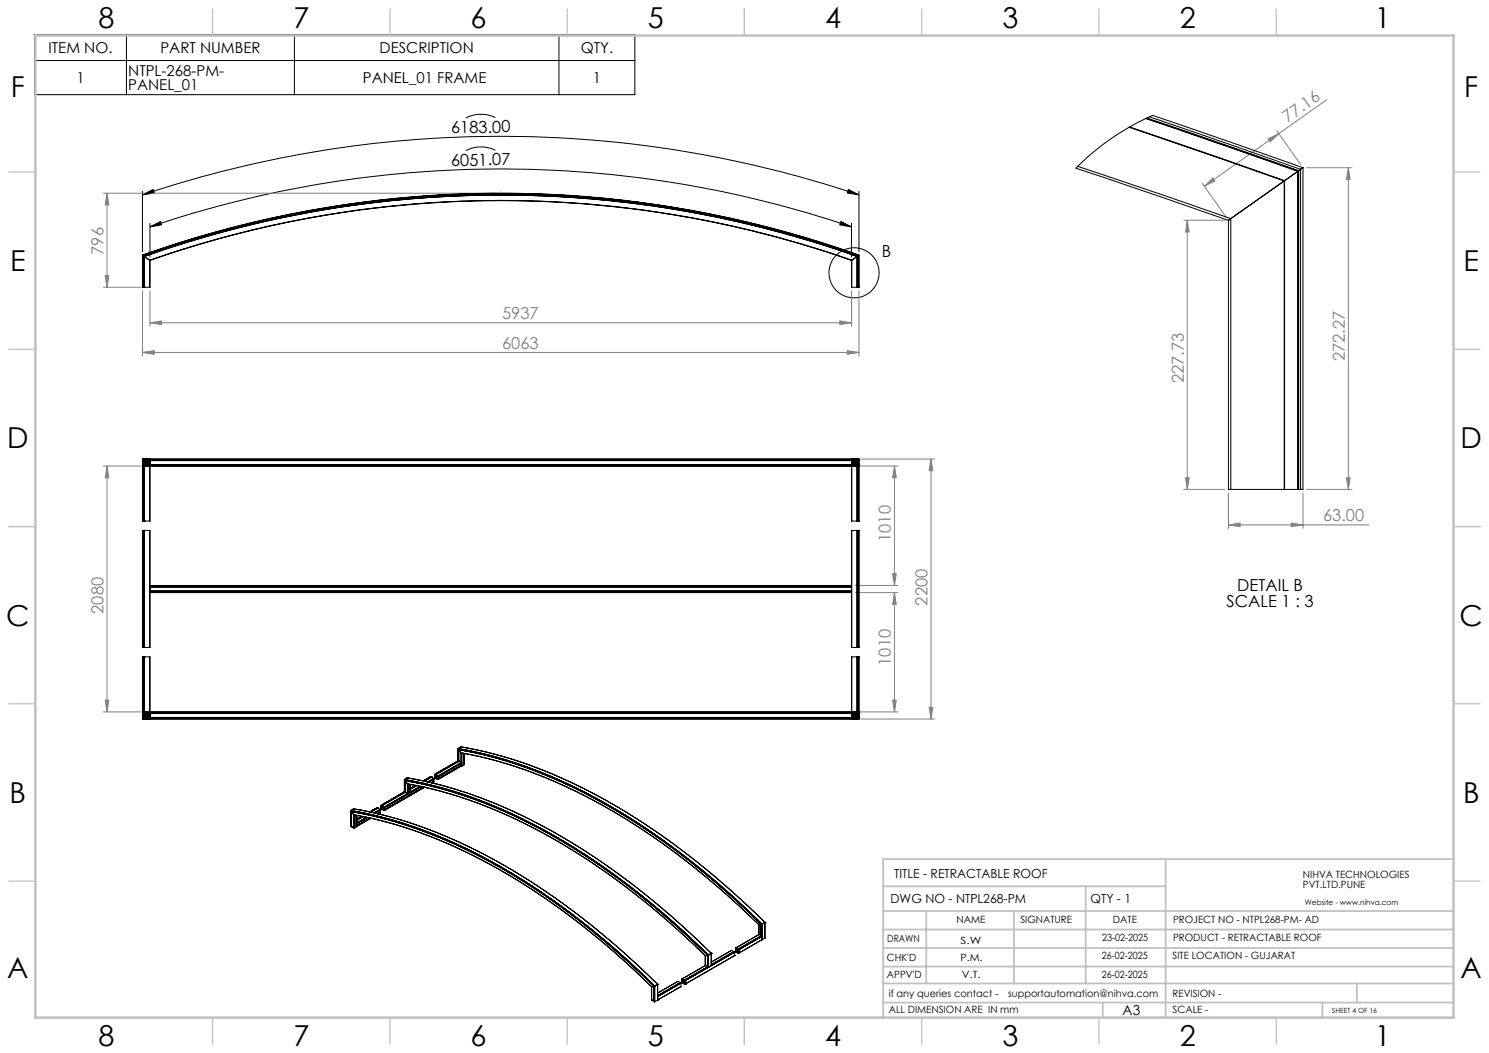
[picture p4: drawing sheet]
<svg xmlns="http://www.w3.org/2000/svg" width="420mm" height="297mm" viewBox="0 0 420 297" stroke-linecap="round" stroke-linejoin="round" font-family="sans-serif">
<g fill="none" stroke="#000" stroke-width=".28">
<path d="M9.8 9.8h169.3v16.9h-169.3zM9.8 17.1h169.3M35.7 9.8v16.9M83 9.8v16.9M157.7 9.8v16.9M139.7 33.2a9.3 9.3 0 0 0-8.3 .1M40.2 54v17M40.2 55l3-1.6 .3 1zM40.2 55a317.5 317.5 0 0 1 202.1 0M139.7 42.4a9.3 9.3 0 0 0-8.3 .1M239.3 53.4l3 1.6-3.3-.6zM242.3 54v17"/>
<path d="M42.3 63v9.5M42.3 64l3-1.5 .3 .9zM42.3 64a307.8 307.8 0 0 1 197.9 0M237.2 62.5l3 1.5-3.3-.6zM240.2 63v9.5"/>
<circle cx="240.9" cy="76.9" r="7.1"/>
</g>
<g fill="none" stroke="#808080" stroke-width=".28">
<path d="M357.7 39.2l3-1.5-2.4 2.3zM360.1 36.9l6.8 9.6M360.7 37.7l-21 14.8M374.3 28.1l-13.6 9.6M29.2 54.5h111M30.2 54.5l.5 3.3h-1zM30.2 54.5v26.5M339.1 51.7l6.8 9.6M339.7 52.5l2.4-2.3 .6 .8zM368.5 47.3h12.8M380.3 47.3l.5 3.3h-1zM380.3 47.3v90.7"/>
<path d="M29.7 77.7h1l-.5 3.3zM333.9 62.1h11.6M334.9 62.1l.5 3.3h-1zM334.9 62.1v75.9M29.2 81h10.5M40.2 99.4l3.3-.5v1zM40.2 82.1v18.3M40.2 99.4h202.1M42.3 91l3.3-.5v1zM42.3 82.1v9.9M42.3 91h197.9M236.9 90.5l3.3 .5-3.3 .5z"/>
<path d="M239 98.9l3.3 .5-3.3 .5zM240.2 82.1v9.9M242.3 82.1v18.3M29.2 131.4h10.5M30.2 131.4l.5 3.4h-1zM30.2 131.4v69.4M241.3 131.4h12M242.7 129.5h20.9M252.3 131.4l.5 3.4h-1zM252.3 131.4v33.7M262.6 129.5l.5 3.2h-1zM262.6 129.5v73.3"/>
<path d="M333.9 138h11.6M334.4 134.8h1l-.5 3.2zM346.5 139.1v9.9M367.5 139.1v9.9M368.5 138h12.8M379.8 134.8h1l-.5 3.2zM346.5 148.1l3.3-.6v1.1zM346.5 148.1h39.6M364.2 147.5l3.3 .6-3.3 .5zM241.3 165.1h12M241.3 167.1h12M251.8 161.8h1l-.5 3.3z"/>
<path d="M252.3 167.1l.5 3.3h-1zM252.3 167.1v33.7M29.7 197.5h1l-.5 3.3zM251.8 197.5h1l-.5 3.3zM262.1 199.5h1l-.5 3.3zM29.2 200.8h10.5M241.3 200.8h12M242.7 202.8h20.9"/>
</g>
<path d="M141.3 53.9v.6M40.2 72a301.1 301.1 0 0 1 202.1 0M42.3 73.4a298.7 298.7 0 0 1 197.9 0" fill="none" stroke="#c0c0c0" stroke-width=".28"/>
<g fill="none" stroke="#c0c0c0" stroke-width=".35">
<path d="M60 2.5v7.5M110 2.5v7.5M160 2.5v7.5M210 2.5v7.5M260 2.5v7.5M310 2.5v7.5M360 2.5v7.5M2.5 48.5h7.5M410 48.5h7.5M2.5 98.5h7.5M410 98.5h7.5M2.5 148.5h7.5"/>
<path d="M410 148.5h7.5M2.5 198.5h7.5M410 198.5h7.5M2.5 248.5h7.5M410 248.5h7.5M60 287v7.5M110 287v7.5M160 287v7.5M210 287v7.5M260 287v7.5M310 287v7.5M360 287v7.5"/>
</g>
<g fill="none" stroke="#c0c0c0" stroke-width=".5">
<path d="M249.1 257h160.9M249.1 250h79.7M261.3 257v20.4M286 257v20.4M306.2 250v27.4M328.8 242.3v44.7M410 242.3h-160.9v44.7M249.1 272.6h160.9M249.1 267.4h160.9M249.1 262.2h160.9M249.1 277.4h160.9M382.7 277.4v5.4"/>
<path d="M249.1 282.8h160.9M311 282.8v4.2M373 282.8v4.2"/>
</g>
<path d="M10 10h400v277h-400z" fill="none" stroke="#c0c0c0" stroke-width=".7"/>
<g fill="#000">
<path d="M239.3 53.4l3 1.6-3.3-.6zM40.2 55l3-1.6 .3 1z"/>
<path d="M237.2 62.5l3 1.5-3.3-.6zM42.3 64l3-1.5 .3 .9z"/>
</g>
<g fill="#808080">
<path d="M30.2 54.5l.5 3.3h-1zM29.7 77.7h1l-.5 3.3z"/>
<path d="M239 98.9l3.3 .5-3.3 .5zM40.2 99.4l3.3-.5v1z"/>
<path d="M346.5 148.1l3.3-.6v1.1zM364.2 147.5l3.3 .6-3.3 .5z"/>
<path d="M339.7 52.5l2.4-2.3 .6 .8zM357.7 39.2l3-1.5-2.4 2.3z"/>
<path d="M334.4 134.8h1l-.5 3.2zM334.9 62.1l.5 3.3h-1z"/>
<path d="M379.8 134.8h1l-.5 3.2zM380.3 47.3l.5 3.3h-1z"/>
<path d="M252.3 131.4l.5 3.4h-1zM251.8 161.8h1l-.5 3.3zM252.3 167.1l.5 3.3h-1zM251.8 197.5h1l-.5 3.3zM30.2 131.4l.5 3.4h-1zM29.7 197.5h1l-.5 3.3zM262.6 129.5l.5 3.2h-1zM262.1 199.5h1l-.5 3.3z"/>
<path d="M42.3 91l3.3-.5v1zM236.9 90.5l3.3 .5-3.3 .5z"/>
</g>
<g fill="none" stroke="#000" stroke-width=".28">
<path d="M318.5 35.9l43.7 15.1 .1-.1M318.6 35.8l43.7 15.1M323.2 33.4l42.9 14.9M323.3 33.4l42.9 14.8M323.5 33.3l42.8 14.9M324.2 32.9l42.7 14.9M304 46.9l43.2 14.8M362.2 51v87M362.2 51l-15 10.7M362.3 50.9l-.1 .1M362.3 50.9v87.1M366.1 48.3l-3.7 2.6"/>
<path d="M366.1 48.3v89.7M366.2 48.2l-.1 .1M366.2 48.2v89.8M366.3 48.2h-.1M366.3 48.2v89.8M366.9 47.8v90.2M366.9 47.8l-.6 .4M367.5 47.3a1072.1 1072.1 0 0 0-42.5-14.7l-6.1 3.1-5.8 3.6-5.3 4.1-4.3 4 43 14.8M367.5 47.3v90.7h-.6M367.5 47.3l-.6 .5M40.2 72l.1 9M40.2 72h.1"/>
<path d="M40.2 72a301.1 301.1 0 0 1 202.1 0M40.3 72a301.3 301.3 0 0 1 201.9 0M40.3 72v9M40.3 72h.1M40.3 72v.1M40.3 72.1h.1M40.3 72.1a300.9 300.9 0 0 1 201.8 0M40.3 72a301 301 0 0 1 201.9 0M40.3 72.1l.4 .2M40.7 72.3v.1M40.7 72.4a300.3 300.3 0 0 1 201.1 0M40.7 72.3v8.7"/>
<path d="M40.7 72.4l1.5 1M42.2 73.4h.1M42.2 73.4a298.5 298.5 0 0 1 198 0M42.2 73.4v7.6M42.3 73.4l-.1 7.6M42.3 73.4a298.7 298.7 0 0 1 197.9 0M240.2 73.4v7.6M240.2 73.4h.1M241.8 72.3v8.7M241.8 72.4l-1.6 1M242.1 72.1h.1M242.1 72.1l-.3 .2"/>
<path d="M242.2 72v9M242.2 72h.1M242.3 72l-.1 9M242.3 72h-.1M346.5 62.1v75.9h.7M347.2 61.7l-.7 .4M347.2 61.7l-.7 .5M347.2 61.7v76.3M40.3 81h1.9M40.3 81h.1M40.7 81h.1M240.2 81h2"/>
<path d="M241.8 81h.1M242.1 81h.1M40.2 131.4h.1M40.3 131.4h.1M40.3 131h.1M40.3 129.5h.1M40.3 129.9h.1M40.3 130.2v.1M40.3 130.6h1.9M40.3 130.3h1.9M40.3 129.5v.4M40.3 130.3v.3"/>
<path d="M40.3 131v16M40.3 129.5h.4M40.3 129.9h.4M40.3 130.2h1.9M40.3 129.9v.3M40.3 130.7h.1M40.3 130.2h.1M40.3 130.7v16.3M40.3 130.7h.4M40.3 130.2h.4M40.3 130.7v.3M40.7 131.4h.1"/>
<path d="M40.7 129.5h.1M40.7 131.4v15.6M40.7 131.4h1.5M40.7 130.2h.1M40.7 130.7h.1M40.7 129.5v.7M40.7 130.7v.7M40.8 129.5h.1M40.8 129.9h.1M40.8 130h.1M40.8 130.2h.1M40.8 130.9h1.4"/>
<path d="M40.8 130.7h.1M40.8 131h.1M40.8 131.4h.1M40.8 129.5v.4M40.8 130v.2M40.8 130.7v.2M40.8 131v.4M40.8 129.5h1.4M40.8 130.7h1.4M40.8 131.4h1.4M40.8 130h1.4M40.8 129.9h1.2"/>
<path d="M40.8 130.2h1.4M40.8 131h1.2M41 129.9h.1M41 130h.1M41 131h.1M41 130.9h.1M41 129.9v.1M42 130.9l.2 .4M42.2 129.6h.1M42.2 131.3h.1M42.2 130h.1M42.2 129.6l-.2 .4"/>
<path d="M42.2 131.3v.1M42.2 129.5h.1M42.2 130.2h.1M42.2 130.3v.4l-1.9-.1M42.2 130.2v.1M42.2 130.7h.1M42.2 131.4h.1M42.2 129.5v.1M42.2 130v.2M42.2 130.7v.2M42.2 131.2h198M42.2 129.9h198"/>
<path d="M42.2 131.1h198M42.2 129.7h198M42.2 129.5h-2l.1 17.5M42.2 131.4h198M42.2 129.5h198M42.2 131.4v15.6M42.3 131l-.2 .1 .2 .1M42.3 129.7h-.2l.2 .2M42.3 129.5h197.9M42.3 131.2h197.9M42.3 129.9h197.9M42.3 131h197.9"/>
<path d="M42.3 129.7h197.9M42.3 131.2l-.1 15.8M42.3 129.5v.2M42.3 129.9v1.1M240.2 131.4h-198M240.2 131.4h.1M240.2 131.2v15.8M240.2 129.5v.2M240.2 129.9v1.1M240.2 129.7h.2l-.1 .2M240.2 131l.1 .1M240.2 129.5h.1"/>
<path d="M240.2 129.5h2.1l-.1 17.5M240.2 131.4v15.6M240.2 131.4h1.6M240.3 129.9h-.1M240.3 131.2h-.1M240.3 131.1h.1l-.1 .1M240.3 130.6h1.9M240.3 131.4h.1M240.3 130.7v.2h1.4M240.3 130.7h.1M240.3 129.5v.1M240.3 129.5h.1"/>
<path d="M240.3 130.2h.1M240.3 130.3h1.9M240.3 130.3v.3M240.3 129.5h1.4M240.3 130.7h1.4M240.3 131.4h1.4M240.3 130.2h1.4M240.3 131.3v.1M240.3 129.6l.2 .4M240.3 129.6h.1M240.3 131.3h.1M240.3 130.9h1.4"/>
<path d="M240.5 130h.1M240.5 130.9h.1M240.5 130.9l-.2 .4M240.5 131h1.2M241.4 129.9h.1M241.4 130.9h.1M241.4 131h.1M241.4 129.9v.1M241.4 130.9v.1M241.7 130h-1.4v.2M241.7 130h.1M241.7 129.5h.1"/>
<path d="M241.7 131.4h.1M241.7 130.7h.1M241.7 130.2h.1M241.7 129.9h.1M241.7 131h.1M241.7 129.5v.4M241.7 130v.2M241.7 130.7v.2M241.7 131v.4M241.7 129.9h-1.2M241.7 130.7l.1 16.3M241.7 129.5h.5"/>
<path d="M241.7 130.7h.4M241.7 129.9h.5M241.7 130.2h.4M241.8 129.5h.1M241.8 131.4h.1M241.8 129.5l-.1 .7M242.1 129.5h.1M242.1 131.4h.1M242.1 130.7h.1M242.1 130.2h.1M242.1 130.7v16.3M242.1 130.7l.1 .3"/>
<path d="M242.2 129.5h.1M242.2 130.2v.1M242.2 131.4h.1M242.2 130.2l-1.9 .1M242.2 130.3v.3M242.2 129.9h.1M242.2 131h.1M242.2 129.5v.4M242.2 131v.4M242.2 131.4v15.6M242.2 129.9l-.1 .3M242.3 131.4h-.1"/>
<path d="M347.2 138h15M362.2 138h.1M362.3 138h3.8M366.1 138h.1M366.2 138h.1M366.3 138h.6M40.3 149.6v33M40.3 149.6h1.9M40.3 147h1.9M40.3 149.6h.1M40.3 147h.1M40.7 149.6h.1"/>
<path d="M40.7 147h.1M40.7 149.6v33M42.2 149.6v33M240.2 149.6v33M240.2 149.6h2M240.2 147h2M241.8 149.6h.1M241.8 147h.1M241.8 149.6v33M242.1 149.6h.1M242.1 147h.1M242.1 149.6v33"/>
<path d="M242.2 149.6v33M42.3 166.7h197.9M42.3 165.5h197.9M42.3 165.4h197.9M42.3 166.9h197.9M42.3 165.2h.1M42.3 167.1h197.9M42.3 165.2h197.9M42.3 165.1h197.9M42.3 165.6h197.9M42.3 165.3h197.9M40.3 185.3v15.5"/>
<path d="M40.3 182.6h1.9M40.3 185.3h1.9M40.3 182.6h.1M40.3 185.3h.1M40.3 185.3v16.2M40.7 182.6h.1M40.7 185.3h.1M40.7 185.3v15.6M42.2 185.3l.1 15.5M42.2 185.3v15.5M240.2 185.3v15.5M240.2 182.6h2"/>
<path d="M240.2 185.3h2M241.8 182.6h.1M241.8 185.3h.1M241.8 185.3l-.1 16.2M242.1 182.6h.1M242.1 185.3h.1M242.1 185.3v16.2M242.2 185.3v15.5M40.3 200.8l-.1 1.9 2 .1M40.3 200.8h.1M40.3 202.3h.1M40.3 202.7h.1"/>
<path d="M40.3 200.9h.1M40.3 201.3h.1M40.3 201.6h.1M40.3 202h1.9M40.3 201.6h1.9M40.3 200.9v.4M40.3 201.6v.4M40.3 202.3v.4M40.3 202.3h.4M40.3 201.3v.2M40.3 202.1h.1M40.3 202.8h.1"/>
<path d="M40.3 200.8v.1M40.3 201.5h.1M40.3 202.7v.1M40.3 201.5h.4M40.3 202.1h.4M40.3 202.1v.2M40.7 202.8h.1M40.7 202.7h.1M40.7 200.8v.1M40.7 200.8h.1M40.7 200.9h.1M40.7 202.7v.1"/>
<path d="M40.7 200.8h1.5M40.7 202.1h.1M40.7 201.5h.1M40.7 202.7h-.4M40.7 200.9v.6M40.7 202.1v.6M40.8 200.9h.1M40.8 201.2l.1 .1M40.8 201.3h.1M40.8 201.5h.1M40.8 202.1v.2h1.4v-.2M40.8 202.1h.1"/>
<path d="M40.8 202.3h.1M40.8 202.7h.1M40.8 200.9h1.4M40.8 201.5h1.4M40.8 202.1h1.4M40.8 201.3h1.4M40.8 201.2h1.2M40.8 202.7h1.4M40.8 202.3h1.2M40.8 200.9v.3M40.8 201.3v.2M40.8 202.3v.4"/>
<path d="M41 201.3h.1M41 202.3h.1M42 202.3l.2 .3M42.2 201h.1M42.2 202.6h.1M42.2 201.3h.1M42.2 201l-.2 .3M42.2 202.6v.1M42.2 200.9h.1M42.2 201.5h.1M42.2 201.6v.4h-1.9M42.2 201.6h.1"/>
<path d="M42.2 202.1h.1M42.2 202.7h.1M42.2 201.3v.2M42.2 201.2h198M42.2 202.4h198M42.2 201.1h198M42.2 202.5h198M42.2 200.8l.1 .1M42.2 202.8h198M42.2 200.8h.1M42.3 202.3l-.2 .1 .2 .2M42.3 202.7l-.1 .1"/>
<path d="M42.3 201l-.2 .1 .2 .2M42.3 202.7h197.9M42.3 200.9h197.9M42.3 200.8h197.9M42.3 201.3h197.9M42.3 202.3h197.9M42.3 201h197.9M42.3 202.6h197.9M42.3 200.9v.1M42.3 201.3v1M42.3 202.6v.1M114.1 219.9v3.4"/>
<path d="M114.1 220h.1M114.1 219.8v.1M114.1 219.9l5.3 1 7 1.8 9.4 3.2 8.7 3.7 7.2 3.6 5.6 3.1 9.6 6 11.2 8 10.2 8.4 11.5 10.7M114.1 219.8l2.2 .5a139 139 0 0 1 50.7 22l7.9 5.6 9.5 7.4 7 6.1 8.4 7.9M114.1 219.9v3.5M114.1 220h.2M114.3 220v.2M114.3 220l4.4 .8 6.1 1.5 5.5 1.7 5.5 2 8.7 3.7 4.8 2.3 8 4.4 12 7.6 9.6 7 10.9 9.1 9.9 9.3M114.4 220v.1M114.9 219.4h.1M114.9 219.4l2.3 .4a139.2 139.2 0 0 1 50.5 22l8.8 6.2 8.7 6.9 7 6 8.4 8M114.9 219.4l-.8 .4"/>
<path d="M114.9 219.4l4.9 .9 5.9 1.5 9.6 3.1 9.7 4 11.3 5.8 10.6 6.5 10.5 7.4 12.5 10.3 10.7 10M121.5 219.1l-2.1 1.2M121.5 219.1v.2M121.5 219.1h.1M121.5 219.1l-2 1.2M121.7 219.2h.1M121.7 219.2l-2 1.1M121.7 219.2l.6 .4M122.3 219.7h.1M122.3 219.7l.1 .1M122.3 219.6l-1.6 .9M122.4 219.6h.1"/>
<path d="M122.4 219.7l-1.6 .9 1.5-.9M122.4 219.8l-1.4 .8M122.4 219.6v.1M122.4 219.8v.5M122.4 219.7h-.1M122.4 219.6l-1.7 1M122.6 218.4v1M122.6 218.5h.1M122.6 218.6h.1M122.6 219.2h.1M122.6 219.4h.1M122.6 218.4h.1"/>
<path d="M122.6 219.2l.1 .2M122.6 218.6l.1 .2M122.7 218.4h.1M122.7 218.8h.1M122.7 219.1h.1M122.7 219.4h.1M122.7 219h.1M122.7 218.8l.8 .5M122.7 218.4l-.1 .2M122.7 218.8v.2M122.7 218.8l.1 .1M122.7 219.1l-.1 .1"/>
<path d="M122.7 219l.7 .5M122.8 219.1l-.2 .1M122.8 218.9l-.1 .1M122.8 218.9h.1M122.8 218.6h.1M122.8 218.5v.1M122.8 218.5h.1M122.8 219.5h.1M122.8 219.1v.1M122.8 219.2l-.2 .2M122.8 219.3l-.1 .1M122.8 218.5l.7 .4"/>
<path d="M122.8 219.5l.7 .4M122.8 218.5l-.2 .1M122.8 218.7l-.1 .1M122.9 219.2l.5 .4M122.9 219.2h.1M122.9 219.3h.1M122.9 219.3l.1 .1M122.9 218.6h.1M122.9 218.8l.1-.1zM122.9 218.8h.1M122.9 218.9h.1M122.9 218.6l-.1 .3"/>
<path d="M122.9 219.2l-.1 .3M122.9 219.5l.5 .3M122.9 218.6l.5 .3M122.9 218.9l.5 .3M123 219.4h.1M123 219.2l-.1 .1M123.2 218.8h-.3M123.2 218.8l-.3 .1M123.2 219.4l-.3 .1M123.4 219.6l.1 .2M123.4 219.6h.1M123.4 219.1l.1 .1"/>
<path d="M123.4 219.1h.1M123.4 219.8h.1M123.4 219.5h.1M123.4 219h.1M123.4 218.9h.1M123.4 219.2h.1M123.4 219v.1M123.5 218.9v.1M123.5 219h.1M123.5 219v.1M123.5 219.1h.1M123.5 219.7h.1"/>
<path d="M123.5 219.7v.1M123.5 218.9l-.1 .1M123.5 219.8v.1M123.5 219.1v.6M123.5 219.8h.1M129.2 211.1v3.7M129.2 211.2h.1M129.2 211.1v.1M129.2 211.2l2.3 .4a139.2 139.2 0 0 1 50.6 22l7.9 5.6 8.7 6.8 6.3 5.3 9.9 9.3M129.2 211.1l9.2 2 10.9 3.4 10.4 4.3 5.6 2.8 6.4 3.5 9.6 5.9 10.4 7.3 5.5 4.4 7 5.9 10.7 10M129.2 214.6v.1M129.2 214.7h.1"/>
<path d="M129.2 214.6l-6.5 3.8M129.2 214.6l-6.6 3.8M129.2 211.2h.3M129.3 211.2v3.6M129.3 211.2h.2M129.4 211.5h.1M129.4 211.5l8.4 1.7 5.4 1.5 5.5 1.9 9.4 3.8 12 6 11.9 7.4 11.1 8 11.7 9.6 9.9 9.3M129.4 211.5l4.5 .8 6.2 1.5 10.9 3.6 9.5 4.1 12 6.3 10.3 6.5 7.2 5.1 5.5 4.2 9.3 7.8 9.9 9.3M129.4 214.7h.1M129.4 211.2v3.5M129.4 214.7l-6.6 3.8M129.4 211.5l.6 .8"/>
<path d="M129.4 214.7l.6 .4M129.4 211.4l9.1 2M129.4 211.4h.1M129.4 211.4l9.9 2.2 10.9 3.5 10.3 4.4 11.2 5.8 11.1 7 11.9 8.7 10.9 9.1 9.1 8.6M129.4 211.4v.1M129.4 211.2l.1 .3 .2-.2M129.5 211.2l5.8 1.2 6.2 1.6 8.6 2.9 5.6 2.2 6.4 3 10.4 5.5 9.6 6 6.3 4.5 6.4 4.7 9.4 7.8 10.7 10.1M129.5 211.3v.1M130 210.7h.1M130 210.7l4.6 .8 6.1 1.5 11 3.7 10.4 4.5 11.2 5.9 11.2 7.1 10.3 7.5 10.2 8.5 10.8 10M130 215.3h.1M130 216h.1"/>
<path d="M130 210.7l-.8 .4M130 210.7l9.3 2 9.6 2.9 6 2.3 6 2.7 12 6.3 11.4 7.1 10.4 7.6 11.8 9.9 9.3 8.7M130 212.3l.1 .1M130 212.3l9.9 2.3 10.1 3.2 10.2 4.3 7.1 3.6 5.6 3.1 11.8 7.6 9.4 6.9 10.1 8.4 9.9 9.1M130 215.1l-6.5 3.9M130 215.3l-6.5 3.8M130 216l-6.5 3.8M130 215.1l-6.5 3.8M130 216l-6.5 3.7M130 212.3v2.8M130.1 212.4l9.9 2.2 8.8 2.8 10.5 4.3 5.2 2.6 6.8 3.6 6 3.6 6 3.9 10.4 7.6 9.6 7.9 10.8 9.9M130.1 216.1h.1"/>
<path d="M130.1 215.2h.1M130.1 215.2l-6.6 3.9M130.1 215.9l-6.6 3.8M130.1 216.1l-6.6 3.8M130.1 212.4v3.7M130.2 216h.1M130.2 212.4v3.6M130.2 216l-.1 .1M130.3 212.4v3.6M130.7 215.7h.1M130.7 215.6h.1M130.7 212.5v3.2"/>
<path d="M130.7 215.7l-.4 .3M130.8 215.6h.1M130.8 212.5v3.1M130.9 215.6h-.1M130.9 212.5l-.1 3.1M130.9 212.5v3.1M138.5 213.4l8.6 2.6 8.7 3.4 8.7 4 11.2 6.3 10.3 6.8 8.7 6.5 10.9 9.1 9.1 8.6M240.2 200.9v.1M240.2 201.3v1M240.2 202.6v.1M240.2 201l.2 .1-.1 .1M240.2 202.7v.1"/>
<path d="M240.2 202.3l.1 .1M240.2 201.2v.1M240.2 200.8h.1M240.2 200.8v.1M240.2 200.8h1.6M240.3 201.2l-.1 .1M240.3 202.5l-.1 .1M240.3 202.4h.1l-.1 .1M240.3 200.9h.1M240.3 200.9v.1M240.3 201.6h1.9M240.3 202h1.9"/>
<path d="M240.3 202.7h.1M240.3 202.1h.1M240.3 202.2v.1M240.3 201.5h.1M240.3 201.6v.4M240.3 202.1v.1M240.3 200.9h1.4M240.3 201.5h1.4M240.3 202.1h1.4M240.3 202.7h1.4M240.3 201l.2 .3M240.3 202.6v.1"/>
<path d="M240.3 201h.1M240.3 202.6h.1M240.3 202.3h1.4M240.5 202.3h.1M240.5 202.3l-.2 .3M240.5 201.3h.1M240.5 202.3h1.2M241.4 201.3h.1M241.4 202.3h.1M241.7 201.3h-1.4v.2M241.7 201.5h.1M241.7 201.3h.1"/>
<path d="M241.7 201.2v.1M241.7 200.9h.1M241.7 202.7h.1M241.7 202.3h.1M241.7 202.1h.1M241.7 200.9v.3M241.7 201.3v.2M241.7 202.1v.2M241.7 202.3v.4M241.7 201.2l-1.2 .1M241.7 202.1l.1 .7M241.7 201.5h.4"/>
<path d="M241.7 202.1h.4M241.7 202.3h.5M241.8 200.8h.1M241.8 200.8v.1M241.8 202.7h.1M241.8 202.8h.1M242.1 201.5h.1M242.1 200.8l.1 .1M242.1 200.8h.1M242.1 202.8h.1M242.1 202.1h.1M242.1 202.7h.1"/>
<path d="M242.1 202.7v.1M242.1 200.9h.1M242.1 202.1l.1 .2M242.2 200.9h.1M242.2 201.6h.1M242.2 202.7h.1M242.2 201.6v.4M242.2 200.8h.1M242.2 201.3h.1M242.2 200.8l.1 2h-2.1M242.2 202.3h.1M242.2 200.9v.4"/>
<path d="M242.2 202.3v.4M242.2 201.3l-.1 .2M242.2 202.7h-.5M98.9 228.6l.1 4.5M99 228.7h.1M99 228.6v.1M99 233.1h.1M99 228.7l4.5 .8 7 1.7 10.2 3.5 11.1 4.8 10.4 5.6 10.4 6.5 11.1 8.1 10.2 8.4 10.7 10M99 228.6l6.1 1.2 6.1 1.6 9.5 3.2 9.5 4.1 11.2 5.8 11.2 7.1 11.2 8 10.2 8.5 10.7 10M99 228.7l3.8 .7 7.7 1.9 9.4 3.1 11.9 5.1 10.4 5.6 11.2 7.1 11.1 8.1 8.6 7.1 11.5 10.7M99 228.7v4.4M99 228.7h.2"/>
<path d="M99.1 228.9h.1M99.1 233.2h.1M99.1 228.9l2.3 .4a140.2 140.2 0 0 1 51.1 22.5l9.6 6.8 7.8 6.3 7.7 6.8 6.8 6.5M99.1 228.9l8.4 1.8 5.4 1.5 5.5 1.8 9.4 3.9 5.6 2.6 7.2 3.9 11.2 6.8 10.3 7.4 7 5.6 5.5 4.7 9.8 9.3M99.1 228.9l.7 .9M99.1 233.2l.7 .4M99.1 233h-.1M99.2 228.9l5.3 1 5.4 1.4 5.4 1.6 5.5 2 6.3 2.6 6.4 3 10.3 5.7 12 7.8 9.4 7.1 10.1 8.5 9.2 8.6M99.2 228.9l9.9 2.2 10.1 3.2 11 4.7 11.2 5.8 11.2 7 11.1 8 11.6 9.8 9.2 8.6M99.2 228.7l-.1 4.5M99.3 228.7v.2M99.4 228.8l-.2 .1"/>
<path d="M99.7 228.1l8.6 1.8 11.1 3.5 5.9 2.3 6.8 3.1 10.6 5.5 9.8 6.1 11.2 8.1 11.8 9.8 10 9.3M99.7 228.1l6.9 1.4 5.4 1.5 9.5 3.1 11.1 4.9 9.6 5.1 12 7.5 10.4 7.6 10.2 8.4 10.7 10M99.7 228.1l-.7 .5M99.8 233.6h.1M99.8 229.8a133.7 133.7 0 0 1 49.1 20.4l6.4 4.2 10.2 7.6 8.5 7.1 9.8 9.2M99.8 229.8h.1M99.8 229.8v3.8M99.8 229.8l10.7 2.5 8.1 2.6 9.7 3.9 6 2.9 6 3.2 5.3 3.1 6.7 4.4 11.2 8.1 11.8 9.8 8.5 8M99.9 233.4l.1 .1M99.9 229.9l-.1 3.7M100 229.9v3.6M100.5 233.2h.1"/>
<path d="M100.5 229.9v3.3M100.5 233.2l-.5 .3M100.5 233.1h.1M100.6 230v3.1M100.6 233.1h.1M100.6 233v.1M100.6 232.2h.1M100.6 232.9h.1M102.1 230.3l-1.5 .8M102.2 230.3l-1.6 .9 1.6-.9M102.4 230.3l-1.8 1M103.4 230.5l-2.8 1.6 2.8-1.6"/>
<path d="M103.5 230.6l-2.9 1.6M103.5 230.5l-2.9 1.7M103.6 230.6l-3 1.7M103.7 230.6l-3.1 1.7M104.4 230.7l-3.8 2.2M104.5 230.7l-3.9 2.2M104.6 230.8l-4 2.3M106.4 227.8h.1M106.4 227.8l-2.1 1.2M106.4 227.9v.1M106.4 227.9l-2 1.1M106.6 227.9h.1"/>
<path d="M106.6 227.9l-2 1.2M106.6 227.9l.6 .4M107.2 228.5h.1M107.2 229.1h.1M107.2 228.3h.1M107.2 229.1v.1M107.2 229.1l-.7 .4M107.2 228.3l-1.7 1M107.2 228.5l-1.4 .8M107.2 228.4h.1M107.2 229.3l-.4 .2M107.2 228.4l-1.5 .9"/>
<path d="M107.2 228.3v.1M107.2 228.5v.6M107.2 229.2v.1M107.2 228.3l-1.6 1M107.2 229.2l-.6 .3M107.2 229.3l-.5 .2M107.5 228.1h.1M107.5 227.2v.9M107.5 227.2h.1M107.5 227.4h.1M107.5 227.5h.1M107.5 227.8h.1"/>
<path d="M107.5 227.9h.1M107.5 227.5l.2 .1M107.5 227.8l.2 .1M107.5 227.7l.8 .5M107.5 227.6l.8 .4M107.6 227.9h-.1M107.7 228.2h.1M107.7 227.6h.1M107.7 227.3h.1M107.7 228.2l.7 .4M107.7 227.9h.1M107.7 227.6l-.2 .1"/>
<path d="M107.7 228l-.2 .1M107.7 227.3v.3M107.7 227.9v.3M107.7 227.3l.6 .3M107.7 227.3l-.2 .1M107.7 227.4l-.2 .1M107.7 228h.1M107.7 228.1h.1M107.7 227.5h.1M107.7 227.9l.6 .3M107.7 227.9v.1M107.7 228.1v.1"/>
<path d="M107.7 228l.1 .1M107.7 228.2l.6 .4M107.7 227.5l.1 .1M107.7 227.6l.6 .4M107.8 228.1h.1M107.8 227.6h.1M107.8 227.6l.2-.1-.3 .1M107.9 227.4l-.2 .1M107.9 228l-.1 .1M108 228l-.2 .1M108 227.5l-.2 .1M108 228.1l-.3 .1"/>
<path d="M108.2 228.3l.1 .2M108.2 228.3h.1M108.2 227.8h.1M108.2 227.8l.1 .1M108.3 228.3h.1M108.3 228.2h.1M108.3 228.6h.1M108.3 228h.1M108.3 227.7h.1M108.3 227.6v.1M108.3 227.9v.4M108.3 227.7l-.1 .1"/>
<path d="M108.3 227.6l.1 .1M108.3 227.8l.1 .1M108.3 228.5h.1M108.3 228.2l-.1 .1M108.3 228.5v.1M108.4 227.7l-.1 .1M108.4 228.4l-.1 .1M108.4 227.8l10.3-6-10.4 6M108.4 227.7h.1M108.4 227.9v.5M108.4 228.5v.1M114.1 223.3v.1"/>
<path d="M114.1 223.3l-6.6 3.9M114.1 223.4h.1M114.1 223.4l-6.6 3.8M114.1 223.3h.2l-6.8 3.9M114.3 220.2h.1M114.3 223.5h.1M114.3 220.2l4.5 .8 6.2 1.6 10.9 3.6 9.5 4.1 11.9 6.3 11.2 7 10.3 7.5 6.2 5 5.4 4.7 9.2 8.6M114.3 220.2l5.3 1 6.1 1.6 11 3.7 8.7 3.8 11.9 6.2 11.2 7.1 11.1 8.1 9.3 7.8 10.7 9.9M114.3 220.2v3.3M114.3 223.5l-6.6 3.8M114.3 223.3l-6.8 3.9M114.3 220.2l.6 .9"/>
<path d="M114.3 223.5l.6 .3M114.3 220.2l8.9 1.9 8 2.4 3.9 1.4 5.6 2.2 6.3 2.9 9.6 5.1 10.3 6.4 11.1 8 11.7 9.6 9.9 9.3M114.3 220.2l5.3 1 5.4 1.4 4.6 1.3 6.3 2.3 10.3 4.4 10.4 5.5 9.5 5.9 11.9 8.5 11.7 9.6 9.9 9.3M114.6 220l-.3 .2M114.9 223.8h.1M114.9 221.1l1.5 .3a136.7 136.7 0 0 1 49.2 21l7.9 5.5 7.9 6 9.2 7.9 8.3 7.8M114.9 221.1h.1M114.9 221.1v2.7M114.9 223.8l-6.6 3.8M114.9 221.1l9.3 2 10.2 3.3 9.7 4 5.3 2.6 7.5 4.1 9.8 6 10.4 7.5 11.1 9 10.7 10M115 221.1v2.7M115 223.8h.1"/>
<path d="M115 223.7h.1M115.1 223.7h.1M115.1 221.1v2.6M115.1 223.7l-.1 .1M115.1 221.2v2.5M115.6 223.4h.1M115.6 221.2v2.3M115.6 223.5l-.5 .2M115.6 221.2v2.2M115.7 221.2v2.2M115.7 223.4h-.1M115.8 221.3l-.1 2.1"/>
<path d="M117.2 221.5l-1.4 .9M117.3 221.5l-1.5 1M117.5 221.6l-1.7 1M118.5 221.8l-2.7 1.5M118.6 221.8l-10.2 5.9M118.8 221.9l-10.4 6M119.5 222l-11.1 6.4M119.6 222l-11.3 6.5M119.6 222l-11.2 6.5M119.7 222l-11.3 6.6M122.3 220.4h.1M122.3 220.5h.1"/>
<path d="M122.3 220.3l-.7 .5 .7-.4M122.3 220.5l-.4 .3M122.3 220.3h.1M122.4 220.4h.1M122.4 220.4v.1M122.4 220.4l-.6 .4M183.8 278.3h.1M183.8 278.3v3.7M184.4 278.2h.1M184.4 278.2l-.6 .1M184.4 278.2v4.2M184.5 278.2h.1"/>
<path d="M184.5 278.2v4.2M184.6 278.1h-.1M184.6 278.1h.1M184.6 278.1v4.4M184.7 278.1h-.1M184.7 278.1v4.4M185.5 277.6h.1M185.5 277.6v4.5M185.5 277.6l-.8 .5M191.2 276.8l.7 .4M191.8 277.2v.2M191.9 277.2h.1"/>
<path d="M191.9 277.2l-6.4 3.7M192 277.2h.1M192.1 277.2l-6.6 3.9M192.1 277.3h.1M192.1 277.2v.1M192.1 278.2v.1M192.1 278.3l-6.6 3.7M192.1 277.3l-6.6 3.8M192.1 277.3v.9M192.1 278.2l-6.6 3.8M192.3 276.3h.1M192.3 276.2l.1 .1"/>
<path d="M192.3 276.2l.7 .3M192.3 277l.1 .1M192.3 276.3l.1 .6M192.4 276.3h.1M192.4 276.9l-.1 .1M192.4 276.3v.1M192.4 276.5h.1M192.4 276.2h.1M192.4 276.2v.1M192.4 276.7v.1M192.4 277v.1M192.4 277.1h.1"/>
<path d="M192.4 276.8h.1M192.4 276.9h.1M192.4 277.1l.6 .4M192.4 276.8v.1M192.4 276.5l.5 .3M192.4 276.2l.5 .3M192.4 276.5l.8 .5M192.4 276.8l.8 .4M192.4 277.1l.5 .3M192.4 276.8l.5 .3M192.4 276.7l.1-.1-.1 .2M192.4 276.3h-.1"/>
<path d="M192.4 276.4h.1M192.4 277h.1M192.4 277.1l.3-.2-.3 .2M192.4 276.9v.1M192.4 276.4v.3M192.5 276.9h-.1M192.6 276.3l-.2 .1M192.6 276.9l-.2 .1M192.7 276.3l-.3 .2M192.9 276.7h.1M192.9 276.6h.1M192.9 277.2h.1"/>
<path d="M192.9 276.6v.1M192.9 276.7v.1M192.9 276.5h.1M192.9 277.4h.1M192.9 277.1v.1M192.9 276.5l.1 .4M192.9 277.1l.1 .4M193 276.5h.1M193 276.9h.1M193 277.1h.1M193 277.5h.1M193 276.9l.1 .1"/>
<path d="M193 277.1l.1 .1M193.1 277h.1M193.1 276.6h.1M193.1 277.6h.1M193.1 277.2l.1 .2M193.1 276.6l.1 .3M193.2 276.9h.1M193.2 276.6h.1M193.2 276.6v.1M193.2 277.6h.1M193.2 277.4h.1M193.2 277.2h.1"/>
<path d="M193.2 277v.2M193.2 277.4v.2M193.2 277.4l-.2 .1M193.2 276.9l-.1 .1M193.2 276.7l-.2 .2M193.2 276.8l-.2 .1M193.2 277.3l-.2 .2M193.2 276.7v.9M198.9 269.6h.1M198.9 272.3h.1M198.9 269.6v2.7M198.9 272.3l-6.6 3.9"/>
<path d="M198.9 272.3l.7 .4M199.6 269.4h.1M199.6 272.7h.1M199.6 269.4l-.7 .2M199.6 269.4v3.3M199.6 272.7l-6.6 3.8M199.6 272.7l.1-.1-6.7 3.9M199.7 269.3l-.1 .1M199.7 269.4h.1M199.7 272.8h.1M199.7 269.4l.1 3.4M199.7 272.8l-6.5 3.8"/>
<path d="M199.7 272.7l-6.7 3.8M199.8 272.8h.1M199.8 269.3v.1M199.8 269.3v3.5M200.6 268.9h.1M200.6 268.9v3.5M200.6 271.4l5.7-3.4zM200.6 268.9l-.8 .4M200.6 272.4l-.8 .4M206.3 268.1l.7 .3M207 268.5v.1M207 268.4h.1"/>
<path d="M207 268.4l-6.4 3.7M207.2 268.5l-6.6 3.9M207.2 268.5v.1M207.2 268.5h.1M207.2 269.5h.1M207.2 269.5l-14 8.1M207.2 268.6l-14 8.1M207.2 268.6v.9M207.5 267.6h.1M207.5 267.4v.1M207.5 267.4h.1M207.5 268.2v.2"/>
<path d="M207.5 268.2h.1M207.5 267.6v.6M207.5 267.5v.1M207.5 267.4l.6 .4M207.5 267.5l.1 .1M207.5 267.7h.1M207.5 267.8l.3-.2zM207.5 267.5h.1M207.5 267.8h.1M207.5 268h.1M207.5 268.3h.1M207.5 268.4h.1"/>
<path d="M207.5 268.1h.1M207.5 268.4l.6 .3M207.5 267.7v.4M207.5 267.8l.6 .3M207.5 267.8l.8 .4M207.5 268l.8 .5M207.5 268.1l.1 .1M207.5 268l.6 .4M207.5 268.1h.2M207.5 268.3v.1M207.6 267.7h.1M207.6 268.2h.1"/>
<path d="M207.6 268.3h-.1M207.6 267.5l-.1 .1M207.6 267.6v.1M207.6 268.2v.1M207.6 268.1h-.1M207.7 267.9l-.2 .1M207.7 267.5l-.1 .1M207.8 268.2l-.2 .1M207.8 268.2l-.3 .2M208 267.9v.1M208 267.9h.1M208 268.5h.1"/>
<path d="M208 267.9l.1 .1M208 268.4l.1 .1M208.1 268h.1M208.1 268.7h.1M208.1 268.5h.1M208.1 268.4h.1M208.1 268.4h-.1M208.1 267.9h-.1M208.1 267.8v.3M208.1 268.4v.3M208.1 267.8h.1M208.1 268.1h.1"/>
<path d="M208.1 268.7l.2-.1-.2 .1M208.1 268.1l.2 .1M208.1 268.4l.2 .1M208.3 268.2h.1M208.3 267.9h.1M208.3 268.8h.1M208.3 268.5h.1M208.3 267.9v.2M208.3 268.5v.1M208.3 268.1h.1M208.3 267.9l.1 .9M208.3 268.6h.1"/>
<path d="M208.3 268.2v.3M208.3 268.1v.1M208.3 268.6v.2M208.3 268l-.2 .1M214.1 260.8h.1M214.1 263.6l-6.6 3.8M214.1 260.8v2.8M214.1 263.6l.6 .4M214.7 260.7h.1M214.7 264h.1M214.7 264l-6.6 3.8M214.7 260.7l-.6 .1"/>
<path d="M214.7 260.7v3.5M214.8 260.6l-.1 .1M214.9 260.7h.1M214.9 264.1h.1M214.9 260.7v3.4M214.9 264.1l-6.6 3.8M214.9 260.6h.1M214.9 265.1h.1M214.9 265.1l-6.5 3.8M214.9 260.6v.1M214.9 260.6v4.5M215.8 260.2h.1"/>
<path d="M215.8 260.2v4.4l-.9 .5M215.8 260.2l-.9 .4M183.8 282h.1M183.8 282l.6 .4M184.4 282.4h.1M184.5 282.4h.1M184.6 282.5h.1M184.6 282.3l-.1 .1M185.5 282.1h.1M185.5 282h.1M185.5 280.1l5.7-3.3zM185.5 282.1l-.8 .4"/>
<path d="M185.5 281.1v.9"/>
</g>
<g font-size="8.1">
<text x="27.8" y="8">8</text>
<text x="82.8" y="8">7</text>
<text x="132.8" y="8">6</text>
<text x="182.8" y="8">5</text>
<text x="232.8" y="8">4</text>
<text x="282.8" y="8">3</text>
<text x="332.8" y="8">2</text>
<text x="387.8" y="8">1</text>
<text x="3" y="27.2">F</text>
<text x="413" y="27.2">F</text>
<text x="2.8" y="76.5">E</text>
<text x="412.8" y="76.5">E</text>
<text x="2" y="126.5">D</text>
<text x="412" y="126.5">D</text>
<text x="1.7" y="176.5">C</text>
<text x="411.7" y="176.5">C</text>
<text x="2.7" y="226.5">B</text>
<text x="412.7" y="226.5">B</text>
<text x="2" y="275.7">A</text>
<text x="412" y="275.7">A</text>
<text x="27.8" y="295">8</text>
<text x="82.8" y="295">7</text>
<text x="132.8" y="295">6</text>
<text x="182.8" y="295">5</text>
<text x="232.8" y="295">4</text>
<text x="282.8" y="295">3</text>
<text x="332.8" y="295">2</text>
<text x="387.8" y="295">1</text>
</g>
<g font-size="4.7" fill="#808080">
<text x="363.2" y="34.7" transform="rotate(-35 363.2 34.7)">77.16</text>
<text x="29.2" y="71.9" transform="rotate(-90 29.2 71.9)">796</text>
<text x="141.6" y="90">5937</text>
<text x="141.6" y="98.4">6063</text>
<text x="379.3" y="101.9" transform="rotate(-90 379.3 101.9)">272.27</text>
<text x="333.9" y="108.1" transform="rotate(-90 333.9 108.1)">227.73</text>
<text x="373.2" y="147">63.00</text>
<text x="251.3" y="152.8" transform="rotate(-90 251.3 152.8)">1010</text>
<text x="29.2" y="173.1" transform="rotate(-90 29.2 173.1)">2080</text>
<text x="261.6" y="170.8" transform="rotate(-90 261.6 170.8)">2200</text>
<text x="251.3" y="187.8" transform="rotate(-90 251.3 187.8)">1010</text>
</g>
<g font-size="4.7">
<text x="127.2" y="37.6" transform="rotate(-1 127.2 37.6)">6183.00</text>
<text x="127.2" y="46.8" transform="rotate(-1 127.2 46.8)">6051.07</text>
<text x="248.7" y="72.6">B</text>
<text x="349" y="166.8">DETAIL B</text>
<text x="346" y="171.3">SCALE 1 : 3</text>
</g>
<g font-size="4.2">
<text x="13.7" y="14.9">ITEM NO.</text>
<text x="45.2" y="14.9">PART NUMBER</text>
<text x="107.1" y="14.9">DESCRIPTION</text>
<text x="163.8" y="14.9">QTY.</text>
<text x="21.6" y="23.4">1</text>
<text x="36.2" y="21.4">NTPL-268-PM-</text>
<text x="102.3" y="23.4">PANEL_01 FRAME</text>
<text x="167.2" y="23.4">1</text>
<text x="36.2" y="25.5">PANEL_01</text>
</g>
<text font-size="3.9" x="316.7" y="286.4">A3</text>
<g font-size="3.5">
<text x="252.2" y="247.7">TITLE - RETRACTABLE ROOF</text>
<text x="251.2" y="254.8">DWG NO - NTPL268-PM</text>
<text x="307.6" y="254.8">QTY - 1</text>
</g>
<g font-size="2.8">
<text x="367.5" y="247.7">NIHVA TECHNOLOGIES</text>
<text x="367.5" y="250.5">PVT.LTD.PUNE</text>
<text x="269.8" y="260.4">NAME</text>
<text x="287.8" y="260.4">SIGNATURE</text>
<text x="313.9" y="260.5">DATE</text>
<text x="330.9" y="260.5">PROJECT NO - NTPL268-PM- AD</text>
<text x="250.3" y="265.7">DRAWN</text>
<text x="270.9" y="266.1">S.W</text>
<text x="310.9" y="265.5">23-02-2025</text>
<text x="330.9" y="265.5">PRODUCT - RETRACTABLE ROOF</text>
<text x="250.2" y="271.1">CHK'D</text>
<text x="250.2" y="275.8">APPV'D</text>
<text x="270.9" y="271.1">P.M.</text>
<text x="271.3" y="275.8">V.T.</text>
<text x="310.8" y="270.6">26-02-2025</text>
<text x="310.8" y="275.8">26-02-2025</text>
<text x="330.7" y="270.6">SITE LOCATION - GUJARAT</text>
<text x="250.7" y="281.1">if any queries contact -</text>
<text x="284.3" y="281.1">supportautomation@nihva.com</text>
<text x="330.7" y="281.1">REVISION -</text>
<text x="250.7" y="285.6">ALL DIMENSION ARE IN mm</text>
<text x="330.7" y="285.6">SCALE -</text>
</g>
<text font-size="2.1" x="368.1" y="255.1">Website - www.nihva.com</text>
<text font-size="2" x="375.7" y="285.6">SHEET 4 OF 16</text>
</svg>
